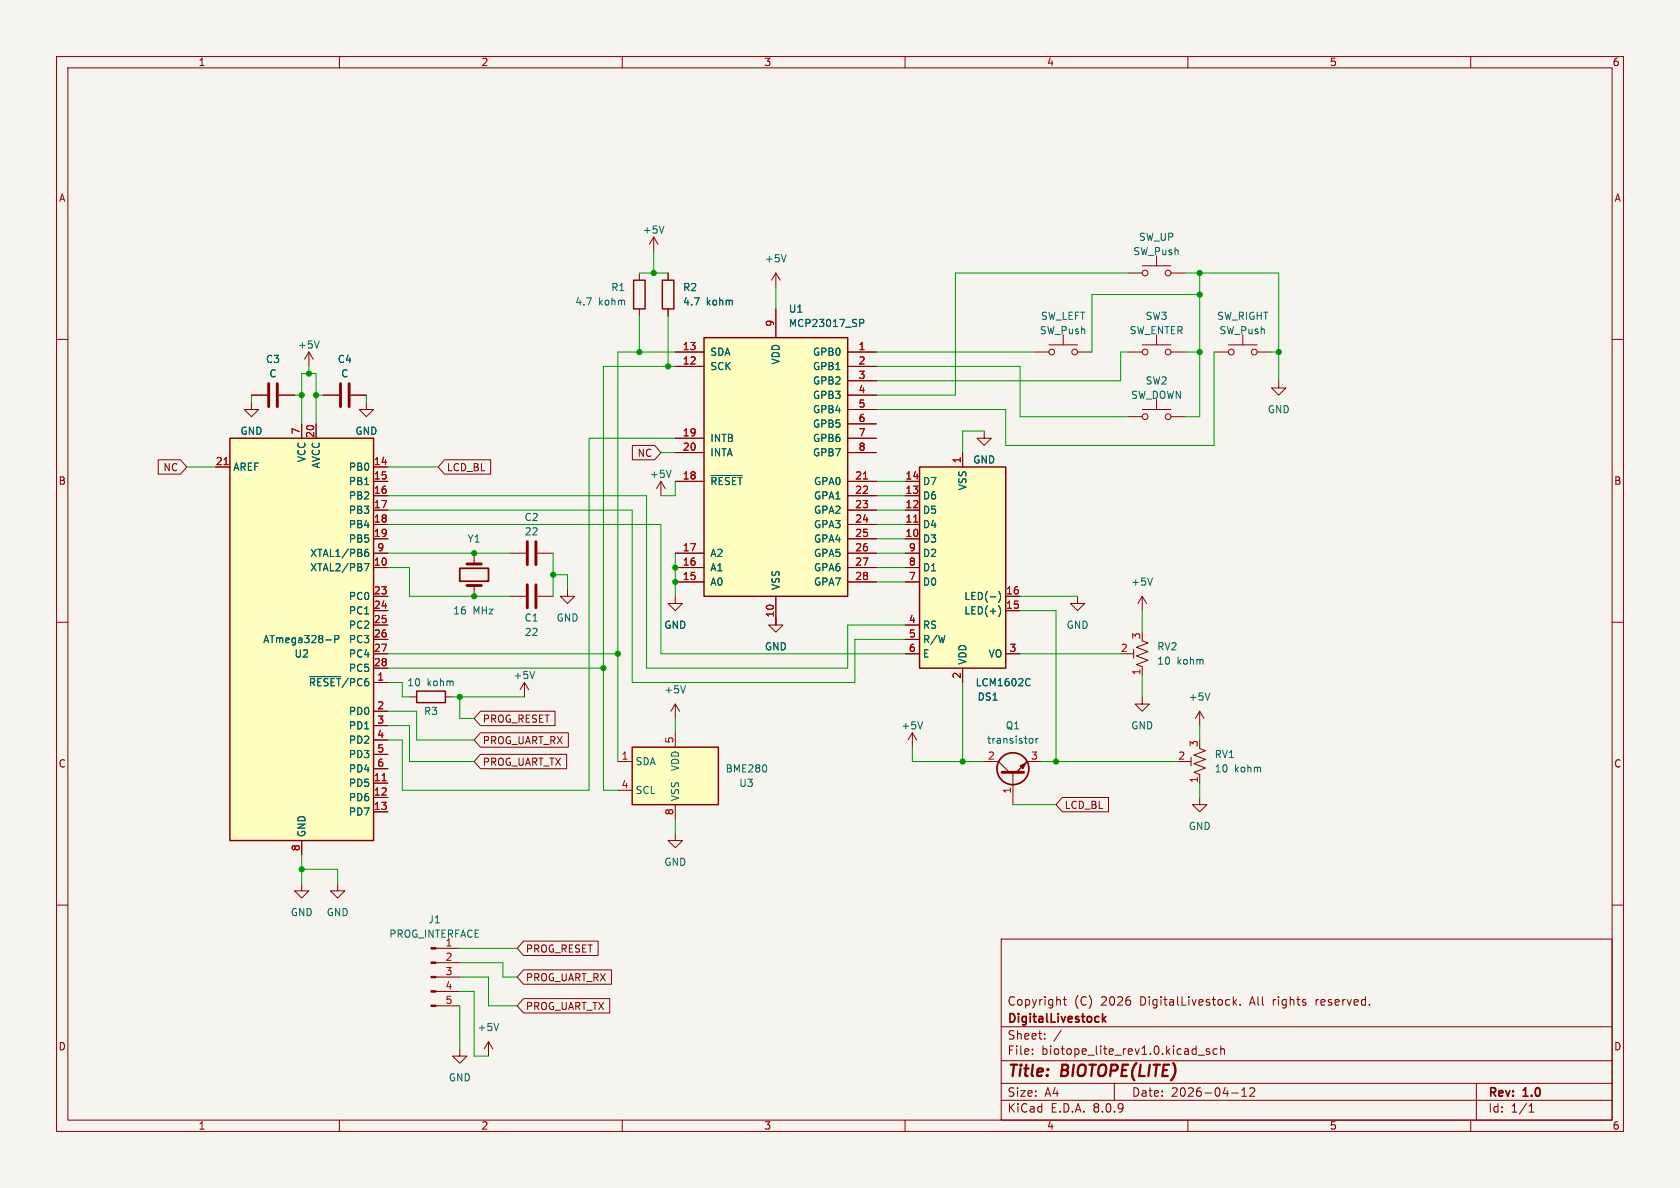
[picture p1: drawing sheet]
<svg xmlns="http://www.w3.org/2000/svg" width="297mm" height="210mm" viewBox="0 0 297 210" stroke-linecap="round" stroke-linejoin="round" font-family="sans-serif">
<path d="M0 0h297v210h-297z" fill="#f5f4ef" stroke="#f5f4ef" stroke-width=".18"/>
<g fill="none" stroke="#840000" stroke-width=".18">
<path d="M10 10h277v190h-277zM12 12h273v186h-273zM60 10v2M110 10v2M160 10v2M210 10v2M260 10v2M10 60h2M285 60h2M10 110h2M190.5 105.4v1.3h1.3l-1.3 1.3-1.3-1.3h1.3M285 110h2"/>
<path d="M59.7 156.2v1.3h1.3l-1.3 1.3-1.3-1.3h1.3M10 160h2M177 166h108v32h-108zM188 176.7h.5M188.2 176.2v1.3l.3 .2M217.2 176.7l.2 .1M217.4 177.6l-.2 .1M218 176.2v1.5M218.2 177.1l.4 .6M218.6 176.7l-.6 .6M219.2 177.6v.1M285 160h2"/>
<path d="M60 198v2M110 198v2M160 198v2M177 194.5h108M177 191.5h108M177 187.5h108M177 181.5h108M182.5 186.3v.1M182.5 185.5v.1M184.7 183.6v.1M184.7 182.8v.1M187.6 182.1l-1.3 2"/>
<path d="M197 191.5v3M210 198v2M211.8 186.5h1.2M213.8 185.5l-.3-.1-.3 .2 .1 .2 .5 .2v.3h-.6M215.2 185.5l-.5-.1-.2 .3v.4l.1 .2h.6M215.8 185.5l.2-.1 .4 .1 .1 .9M215.8 184.9v1.5M217.7 193.2h1.2M219.5 193.8h.9M219.5 192.7l.5-.4v1.5M221 192.4l.5-.1 .2 .1 .1 .3-.9 1.1h.9M260 198v2"/>
<path d="M261 191.5v6.5M270.3 196.6h.9M270.3 195.5l.4-.4v1.5"/>
</g>
<path d="M194.9 179.2v1.5M195.5 179.7l-.6 .6M195.1 180.1l.4 .6" fill="none" stroke="#840000" stroke-width=".3"/>
<path d="M162.6 82.6h15.2v35.5h-15.2z" fill="#ffffc2"/>
<path d="M162.6 82.6h15.2v35.5h-15.2z" fill="none" stroke="#840000" stroke-width=".25"/>
<g fill="none" stroke="#840000" stroke-width=".18">
<path d="M137.2 48.3l-.8 1.2M137.2 48.3v2.5M137.2 48.3l.7 1.2M160 95.3h2.6M160 92.7h2.6M160 90.2h2.6M160 87.6h2.6M160 85.1h2.6M160 97.8h2.6M170.2 80v2.6M160 115.6h2.6M160 110.5h2.6"/>
<path d="M160 113h2.6M160 102.9h2.6M160 100.3h2.6M170.2 118.1v2.6M177.8 108h2.5M177.8 105.4h2.5M177.8 115.6h2.5"/>
</g>
<path d="M161.5 92.3h.8" fill="none" stroke="#a90000" stroke-width=".18"/>
<path d="M139 45l-.4 1.3M176.5 107.1a1.46 1.46 0 0 1 0 1.9M176.5 104.5a1.46 1.46 0 0 1 0 2M181.9 120l.2 .1M182.1 121.1l-.2 .1" fill="none" stroke="#006464" stroke-width=".18"/>
<path d="M40.6 77.5h25.4v71.1h-25.4z" fill="#ffffc2"/>
<path d="M112 49.5h2v5.1h-2zM117.1 49.5h2v5.1h-2zM40.6 77.5h25.4v71.1h-25.4z" fill="none" stroke="#840000" stroke-width=".25"/>
<g fill="none" stroke="#840000" stroke-width=".18">
<path d="M113 48.3v1.2M113 54.6v1.3M115.6 41.9l-.8 1.3M115.6 41.9v2.6M115.6 41.9l.7 1.3M118.1 48.3v1.2M118.1 54.6v1.3M188 59.2v1.8M199.4 48.3h2.5M201.9 47h5.1M204.5 45.2v1.8M207 48.3h2.5"/>
<path d="M219.7 59.2v1.8M44.4 71.1v1.3h1.3l-1.3 1.3-1.2-1.3h1.2M44.4 69.9h2.8M49.3 69.9h2.8M53.3 74.9v2.6M54.6 62.2l-.8 1.3M54.6 62.2v2.6M54.6 62.2l.8 1.3M55.9 74.9v2.6M57.1 69.9h2.8M62 69.9h2.8M64.8 71.1v1.3h1.2l-1.2 1.3-1.3-1.3h1.3"/>
<path d="M182.9 62.2h2.5M185.4 61h5.1M190.5 62.2h2.5M214.6 62.2h2.6M217.2 61h5M222.2 62.2h2.6M226.1 67.3v1.3h1.2l-1.2 1.3-1.3-1.3h1.3M38.1 82.6h2.5M66 82.6h2.6M66 85.1h2.6M66 87.6h2.6M66 90.2h2.6"/>
<path d="M66 92.7h2.6M66 95.3h2.6M66 97.8h2.6M83.8 97.8v1.9M90.2 97.8h2.8M95 97.8h2.8M66 100.3h2.6M66 105.4h2.6M66 108h2.6M66 110.5h2.6M66 113h2.6M66 115.6h2.6"/>
<path d="M66 118.1h2.6M83.8 103.5v1.9M90.2 105.4h2.8M95 105.4h2.8M100.3 104.1v1.3h1.3l-1.3 1.3-1.2-1.3h1.2M66 120.7h2.6M66 138.4h2.6M66 125.7h2.6M66 128.3h2.6M66 130.8h2.6M66 133.4h2.6M66 135.9h2.6"/>
<path d="M92.7 120.7l-.8 1.2M92.7 120.7v2.5M92.7 120.7l.8 1.2M53.3 156.2v1.3h1.3l-1.3 1.3-1.2-1.3h1.2M53.3 148.6v2.5M66 141h2.6M66 143.5h2.6M77.1 177.8h4.2M77.1 175.3h4.2M77.1 172.7h4.2M77.1 170.2h4.2M77.1 167.6h4.2"/>
<circle cx="202.4" cy="48.3" r=".51"/>
<circle cx="206.5" cy="48.3" r=".51"/>
<circle cx="185.9" cy="62.2" r=".51"/>
<circle cx="190" cy="62.2" r=".51"/>
<circle cx="217.7" cy="62.2" r=".51"/>
<circle cx="221.7" cy="62.2" r=".51"/>
</g>
<path d="M117.4 39.9l-.4 1.3M56.4 60.3l-.4 1.2M64.4 99.6h.9l-.6 1.3M64.5 97.7l.4-.1 .3 .2-.1 .5-.4 .1-.2-.2M65.1 97.1l-.4 .1-.2 .2M54.7 119.6h5.5M57.6 113.1h1M59.2 113l.6-.1 .1-.1-.1-.3-.6-.2v1.3M94.5 118.7l-.4 1.3" fill="none" stroke="#006464" stroke-width=".18"/>
<path d="M39.6 82.1h.7M67.6 138h.7" fill="none" stroke="#a90000" stroke-width=".18"/>
<path d="M81.3 100.5h5.1v2.2h-5.1z" fill="none" stroke="#840000" stroke-width=".3"/>
<path d="M47.5 67.8v4.1M49 67.8v4.1M60.2 67.8v4.1M61.7 67.8v4.1M82.5 99.7h2.6M93.2 95.8v4M94.7 95.8v4M82.5 103.5h2.6M93.2 103.4v4M94.7 103.4v4" fill="none" stroke="#840000" stroke-width=".51"/>
<g fill="#840000" stroke="#840000" stroke-width=".18">
<path d="M76.2 177.7h.9v.2h-.9z"/>
<path d="M76.2 175.1h.9v.3h-.9z"/>
<path d="M76.2 172.6h.9v.2h-.9z"/>
<path d="M76.2 170.1h.9v.2h-.9z"/>
<path d="M76.2 167.5h.9v.3h-.9z"/>
</g>
<path d="M124.5 59.7h25.4v45.7h-25.4z" fill="#ffffc2"/>
<path d="M124.5 59.7h25.4v45.7h-25.4zM73.7 122.2h5v2h-5z" fill="none" stroke="#840000" stroke-width=".25"/>
<g fill="none" stroke="#840000" stroke-width=".18">
<path d="M137.2 54.6v5.1M204.5 59.2v1.8M119.4 62.2h5.1M119.4 64.8h5.1M119.4 77.5h5.1M149.9 62.2h5M149.9 64.8h5M149.9 77.5h5M149.9 67.3h5M149.9 69.9h5M149.9 72.4h5M149.9 74.9h5"/>
<path d="M199.4 62.2h2.5M199.4 73.7h2.5M201.9 72.4h5.1M201.9 61h5.1M204.5 70.6v1.8M207 62.2h2.5M207 73.7h2.5M119.4 97.8h5.1M119.4 85.1h5.1M119.4 80h5.1M149.9 97.8h5M149.9 85.1h5"/>
<path d="M149.9 80h5M149.9 87.6h5M149.9 90.2h5M149.9 92.7h5M149.9 95.3h5M119.4 102.9h5.1M119.4 100.3h5.1M137.2 105.4v5.1h-1.3l1.3 1.3 1.2-1.3h-1.2v-1.3M149.9 102.9h5M149.9 100.3h5M199.4 115.6h1M200.4 114.8v1.5"/>
<path d="M201.9 113.3l1 .4-2 .7 2 .8-2 .8 2 .7-2 .8 1 .4v1.5M72.4 123.2h1.3M78.7 123.2h1.3M119.4 124.5l-.8 1.2M119.4 124.5v2.5M119.4 124.5l.7 1.2M161.3 129.5l-.8 1.3M161.3 129.5v2.6M161.3 129.5l.8 1.3M174 134.6h2.5l1.9 1.9M179.1 136.5v5.7M181.4 134.9l-.6 .5"/>
<path d="M181.6 134.6h2.5M201.9 123.2v1.3h1.3l-1.3 1.2-1.2-1.2h1.2M209.5 134.6h1.1M210.6 133.9v1.5M212.1 132.3l1 .4-2 .8 2 .7-2 .8 2 .8-2 .7 1 .4v1.5M212.1 125.7v2.6M212.1 125.7l-.8 1.3M212.1 125.7l.8 1.3M119.4 147.3v1.3h1.2l-1.2 1.3-1.3-1.3h1.3M212.1 141v1.2h1.3l-1.3 1.3-1.3-1.3h1.3"/>
<circle cx="202.4" cy="73.7" r=".51"/>
<circle cx="202.4" cy="62.2" r=".51"/>
<circle cx="206.5" cy="73.7" r=".51"/>
<circle cx="206.5" cy="62.2" r=".51"/>
</g>
<path d="M152 56.5h.5l.2 .2-.1 .4h-.6M125.7 84h5.5M121.2 121.2l-.4 1.3M163.1 127.6l-.4 1.2M182.2 130.5l.3 .1 .1 .2-.1 .5-.3 .1M183.2 130.5v.9M183.5 130.5l-.3 .3M213.9 122.5l-.4 1.3" fill="none" stroke="#006464" stroke-width=".18"/>
<path d="M152.6 84.7h.8" fill="none" stroke="#a90000" stroke-width=".18"/>
<path d="M177.2 136.5h3.8" fill="none" stroke="#840000" stroke-width=".51"/>
<g fill="#840000" stroke="#840000" stroke-width=".18">
<path d="M180.3 135.9l1.3-1.3-1.9 1.9z"/>
<path d="M180.3 135.4l1.1-.5-.6 1z"/>
</g>
<circle cx="179.1" cy="135.9" r="2.82" fill="none" stroke="#840000" stroke-width=".3"/>
<path d="M111.8 132.1h15.2v10.1h-15.2z" fill="#ffffc2"/>
<path d="M111.8 132.1h15.2v10.1h-15.2z" fill="none" stroke="#840000" stroke-width=".25"/>
<g fill="none" stroke="#840000" stroke-width=".18">
<path d="M118.1 48.3v1.2M118.1 54.6v1.3M137.2 54.6v5.1M44.4 69.9h2.8M49.3 69.9h2.8M53.3 74.9v2.6M55.9 74.9v2.6M57.1 69.9h2.8M62 69.9h2.8M111.8 78.7h3.9l1.1 1.3-1.1 1.3h-3.9zM119.4 62.2h5.1M119.4 64.8h5.1"/>
<path d="M119.4 77.5h5.1M149.9 62.2h5M149.9 64.8h5M149.9 77.5h5M149.9 67.3h5M149.9 69.9h5M149.9 72.4h5M149.9 74.9h5M174 76.2v1.3h1.3l-1.3 1.2-1.3-1.2h1.3M28 81.3h3.9l1.1 1.3-1.1 1.2h-3.9zM38.1 82.6h2.5M66 82.6h2.6"/>
<path d="M66 85.1h2.6M66 87.6h2.6M66 90.2h2.6M66 92.7h2.6M66 95.3h2.6M66 97.8h2.6M78.6 81.3h8.1v2.5h-8.1l-1.1-1.2zM116.8 85.1l-.7 1.3M116.8 85.1v2.5M116.8 85.1l.8 1.3M119.4 85.1h5.1M119.4 97.8h5.1"/>
<path d="M119.4 80h5.1M149.9 85.1h5M149.9 87.6h5M149.9 90.2h5M149.9 92.7h5M149.9 95.3h5M149.9 97.8h5M149.9 80h5M160 85.1h2.6M160 87.6h2.6M160 90.2h2.6M160 92.7h2.6"/>
<path d="M160 95.3h2.6M160 97.8h2.6M170.2 80v2.6M66 100.3h2.6M66 105.4h2.6M66 108h2.6M66 110.5h2.6M66 113h2.6M66 115.6h2.6M66 118.1h2.6M119.4 105.4v1.3h1.2l-1.2 1.3-1.3-1.3h1.3M119.4 100.3h5.1"/>
<path d="M119.4 102.9h5.1M137.2 105.4v5.1M149.9 100.3h5M149.9 102.9h5M160 100.3h2.6M160 110.5h2.6M160 113h2.6M160 115.6h2.6M160 102.9h2.6M170.2 118.1v2.6M177.8 105.4h2.5M177.8 108h2.5"/>
<path d="M177.8 115.6h2.5M201.9 105.4l-.7 1.3M201.9 105.4v2.6M201.9 105.4l.8 1.3M66 120.7h2.6M66 138.4h2.6M66 125.7h2.6M66 128.3h2.6M66 130.8h2.6M66 133.4h2.6M66 135.9h2.6M84.9 133.3h15.3v2.6h-15.3l-1.1-1.3z"/>
<path d="M84.9 125.7h13.2v2.6h-13.2l-1.1-1.3zM84.9 129.5h15.6v2.6h-15.6l-1.1-1.3zM109.2 134.6h2.6M109.2 139.7h2.6M119.4 129.5v2.6M53.3 148.6v2.5M66 141h2.6M66 143.5h2.6M119.4 142.2v2.6M187.8 141h8.2v2.5h-8.2l-1.1-1.3zM92.6 171.4h15.5v2.6h-15.5l-1.2-1.3zM92.6 176.5h15.2v2.6h-15.2l-1.2-1.3z"/>
<path d="M92.6 166.4h13.1v2.5h-13.1l-1.2-1.3zM81.3 185.4v1.3h1.2l-1.2 1.3-1.3-1.3h1.3M86.4 184.2l-.8 1.2M86.4 184.2v2.5M86.4 184.2l.7 1.2"/>
</g>
<g fill="none" stroke="#006464" stroke-width=".18">
<path d="M152 56.5h.5l.2 .2-.1 .4h-.6M64.4 99.6h.9l-.6 1.3M64.5 97.7l.4-.1 .3 .2-.1 .5-.4 .1-.2-.2M65.1 97.1l-.4 .1-.2 .2M118.7 83.1l-.5 1.3M125.7 84h5.5M54.7 119.6h5.5M57.6 113.1h1M59.2 113l.6-.1 .1-.1-.1-.3-.6-.2v1.3M176.5 104.5a1.46 1.46 0 0 1 0 2M176.5 107.1a1.46 1.46 0 0 1 0 1.9M181.9 120l.2 .1"/>
<path d="M203.7 102.2l-.4 1.2M135.5 135.4v.8M182.1 121.1l-.2 .1M88.2 180.9l-.4 1.3"/>
</g>
<g fill="none" stroke="#009600" stroke-width=".18">
<path d="M113 48.3h5.1M113 55.9v6.3M115.6 44.5v3.8M118.1 55.9v8.9M137.2 50.8v3.8M199.4 48.3h-30.5v21.6h-14M209.5 48.3h16.6v19M212.1 48.3v25.4h-2.6M212.1 52.1h-19.1v10.1M44.4 69.9v1.2M52.1 69.9h1.2M53.3 74.9v-8.9h2.6v8.9"/>
<path d="M54.6 64.8v1.2M55.9 69.9h1.2M64.8 69.9v1.2M119.4 62.2h-10.2v72.4M119.4 64.8h-12.7v74.9h2.5M119.4 77.5h-15.3v62.2h-33v-8.9h-2.5M154.9 62.2h28M154.9 64.8h25.4v8.9h19.1M174 76.2h-3.8v3.8M199.4 62.2h-1.3v5.1h-43.2M209.5 62.2h2.6M214.6 62.2v16.5h-36.8v-6.3h-22.9"/>
<path d="M224.8 62.2h1.3M33 82.6h5.1M68.6 92.7h48.2v22.9h43.2M68.6 87.6h45.7v30.5h35.6v-7.6h10.1M68.6 90.2h43.2v30.5h39.3v-7.7h8.9M68.6 82.6h8.9M68.6 97.8h21.6M97.8 97.8v7.6M116.8 80h2.6M119.4 85.1v2.5h-2.6M119.4 97.8v7.6M154.9 92.7h5.1"/>
<path d="M154.9 95.3h5.1M154.9 87.6h5.1M154.9 97.8h5.1M154.9 90.2h5.1M154.9 85.1h5.1M68.6 100.3h3.8v5.1h17.8M68.6 115.6h40.6M68.6 118.1h38.1M97.8 101.6h2.5v2.5M137.2 109.2v1.3M154.9 100.3h5.1M154.9 102.9h5.1"/>
<path d="M180.3 115.6h17.8M180.3 105.4h10.2M180.3 108h6.4v26.6M201.9 108v3.8M201.9 119.4v3.8M68.6 120.7h2.5v2.5h1.3M68.6 128.3h3.8v6.3h11.4M68.6 125.7h5.1v5.1h10.1M80 123.2h12.7M81.3 123.2v3.8h2.5M119.4 127v2.5M161.3 132.1v2.5h12.7"/>
<path d="M170.2 120.7v13.9M184.1 134.6h24.2M212.1 128.3v2.5M212.1 138.4v2.6M53.3 151.1v5.1M53.3 153.7h6.4v2.5M119.4 144.8v2.5M179.1 142.2h7.6M81.3 175.3h2.5v11.4h2.6M81.3 177.8v7.6M81.3 167.6h10.1M81.3 172.7h5.1v5.1h5"/>
<path d="M81.3 170.2h7.6v2.5h2.5"/>
</g>
<path d="M39.6 82.1h.7M152.6 84.7h.8M161.5 92.3h.8M67.6 138h.7" fill="none" stroke="#a90000" stroke-width=".18"/>
<g fill="#009600" stroke="#009600" stroke-width=".18">
<circle cx="106.7" cy="118.1" r=".46"/>
<circle cx="119.4" cy="100.3" r=".46"/>
<circle cx="119.4" cy="102.9" r=".46"/>
<circle cx="97.8" cy="101.6" r=".46"/>
<circle cx="109.2" cy="115.6" r=".46"/>
<circle cx="212.1" cy="62.2" r=".46"/>
<circle cx="226.1" cy="62.2" r=".46"/>
<circle cx="212.1" cy="48.3" r=".46"/>
<circle cx="212.1" cy="52.1" r=".46"/>
<circle cx="53.3" cy="153.7" r=".46"/>
<circle cx="83.8" cy="105.4" r=".46"/>
<circle cx="81.3" cy="123.2" r=".46"/>
<circle cx="118.1" cy="64.8" r=".46"/>
<circle cx="186.7" cy="134.6" r=".46"/>
<circle cx="170.2" cy="134.6" r=".46"/>
<circle cx="113" cy="62.2" r=".46"/>
<circle cx="83.8" cy="97.8" r=".46"/>
<circle cx="53.3" cy="69.9" r=".46"/>
<circle cx="54.6" cy="66" r=".46"/>
<circle cx="55.9" cy="69.9" r=".46"/>
<circle cx="115.6" cy="48.3" r=".46"/>
</g>
<g font-size="2.8" fill="#840000">
<text x="178" y="190.9">Title:</text>
<text x="187.7" y="190.9">BIOTOPE(LITE)</text>
</g>
<g font-size="2.1" fill="#840000">
<text x="178" y="178">Copyright</text>
<text x="189.9" y="178">(C)</text>
<text x="194.7" y="178">2026</text>
<text x="201.7" y="178">DigitalLivestock.</text>
<text x="221.3" y="178">All</text>
<text x="225.4" y="178">rights</text>
<text x="233.2" y="178">reserved.</text>
<text x="178" y="184">Sheet:</text>
<text x="178" y="181.2">DigitalLivestock</text>
<text x="178" y="186.7">File:</text>
<text x="184.1" y="186.7">biotope_lite_rev1.0.kicad_sch</text>
<text x="178" y="196.9">KiCad</text>
<text x="178" y="194.1">Size:</text>
<text x="184.7" y="194.1">A4</text>
<text x="185.7" y="196.9">E.D.A.</text>
<text x="193.3" y="196.9">8.0.9</text>
<text x="200" y="194.1">Date:</text>
<text x="207" y="194.1">2026-04-12</text>
<text x="263" y="194.3">Rev:</text>
<text x="263" y="196.9">Id:</text>
<text x="267.1" y="196.9">1/1</text>
<text x="269.4" y="194.3">1.0</text>
</g>
<g font-size="1.8" fill="#840000">
<text x="35" y="11.9">1</text>
<text x="85" y="11.9">2</text>
<text x="135" y="11.9">3</text>
<text x="185" y="11.9">4</text>
<text x="235" y="11.9">5</text>
<text x="285" y="11.9">6</text>
<text x="10.3" y="35.9">A</text>
<text x="285.3" y="35.9">A</text>
<text x="28.8" y="83.5">NC</text>
<text x="78.9" y="83.5">LCD_BL</text>
<text x="112.6" y="81">NC</text>
<text x="10.3" y="85.9">B</text>
<text x="285.3" y="85.9">B</text>
<text x="85.2" y="128">PROG_RESET</text>
<text x="85.2" y="131.8">PROG_UART_RX</text>
<text x="10.3" y="135.9">C</text>
<text x="85.2" y="135.6">PROG_UART_TX</text>
<text x="285.3" y="135.9">C</text>
<text x="188.1" y="143.2">LCD_BL</text>
<text x="92.9" y="173.7">PROG_UART_RX</text>
<text x="92.9" y="168.6">PROG_RESET</text>
<text x="92.9" y="178.8">PROG_UART_TX</text>
<text x="10.3" y="185.9">D</text>
<text x="285.3" y="185.9">D</text>
<text x="35" y="199.9">1</text>
<text x="85" y="199.9">2</text>
<text x="135" y="199.9">3</text>
<text x="185" y="199.9">4</text>
<text x="235" y="199.9">5</text>
<text x="285" y="199.9">6</text>
</g>
<g font-size="1.8" fill="#006464">
<text x="113.5" y="41.5">+5V</text>
<text x="135.1" y="46.6">+5V</text>
<text x="200.3" y="45.3">SW_Push</text>
<text x="201.3" y="42.8">SW_UP</text>
<text x="108" y="51.7">R1</text>
<text x="120.7" y="51.7">R2</text>
<text x="101.6" y="54.2">4.7</text>
<text x="105.8" y="54.2">kohm</text>
<text x="120.7" y="54.2">4.7</text>
<text x="124.9" y="54.2">kohm</text>
<text x="139.4" y="55.5">U1</text>
<text x="139.4" y="58">MCP23017_SP</text>
<text x="183.7" y="59.3">SW_Push</text>
<text x="183.9" y="56.7">SW_LEFT</text>
<text x="199.6" y="59.3">SW_ENTER</text>
<text x="202.4" y="56.7">SW3</text>
<text x="215.1" y="56.7">SW_RIGHT</text>
<text x="215.5" y="59.3">SW_Push</text>
<text x="46.9" y="64.4">C3</text>
<text x="52.6" y="61.8">+5V</text>
<text x="59.6" y="64.4">C4</text>
<text x="125.5" y="65.6">SCK</text>
<text x="125.5" y="63.1">SDA</text>
<text x="138" y="64.5" transform="rotate(-90 138 64.5)">VDD</text>
<text x="143.6" y="63.1">GPB0</text>
<text x="143.6" y="65.6">GPB1</text>
<text x="47.5" y="66.9">C</text>
<text x="60.2" y="66.9">C</text>
<text x="143.6" y="68.2">GPB2</text>
<text x="143.6" y="70.7">GPB3</text>
<text x="199.9" y="70.7">SW_DOWN</text>
<text x="202.4" y="68.2">SW2</text>
<text x="42.4" y="77.1">GND</text>
<text x="62.7" y="77.1">GND</text>
<text x="143.6" y="73.3">GPB4</text>
<text x="143.6" y="75.8">GPB5</text>
<text x="224" y="73.3">GND</text>
<text x="41.1" y="83.4">AREF</text>
<text x="54.2" y="81.8" transform="rotate(-90 54.2 81.8)">VCC</text>
<text x="56.7" y="82.9" transform="rotate(-90 56.7 82.9)">AVCC</text>
<text x="61.6" y="83.4">PB0</text>
<text x="125.5" y="78.3">INTB</text>
<text x="125.5" y="80.9">INTA</text>
<text x="143.6" y="78.3">GPB6</text>
<text x="143.6" y="80.9">GPB7</text>
<text x="172" y="82.1">GND</text>
<text x="61.6" y="86">PB1</text>
<text x="61.6" y="88.5">PB2</text>
<text x="114.8" y="84.7">+5V</text>
<text x="125.5" y="86">~{RESET}</text>
<text x="143.8" y="86">GPA0</text>
<text x="143.8" y="88.5">GPA1</text>
<text x="163.1" y="88.5">D6</text>
<text x="163.1" y="86">D7</text>
<text x="171" y="86.8" transform="rotate(-90 171 86.8)">VSS</text>
<text x="61.6" y="91">PB3</text>
<text x="61.6" y="93.6">PB4</text>
<text x="92.6" y="92.3">C2</text>
<text x="92.7" y="94.8">22</text>
<text x="143.8" y="91">GPA2</text>
<text x="143.8" y="93.6">GPA3</text>
<text x="163.1" y="93.6">D4</text>
<text x="163.1" y="91">D5</text>
<text x="54.7" y="101.2">XTAL2/PB7</text>
<text x="54.7" y="98.7">XTAL1/PB6</text>
<text x="61.6" y="96.1">PB5</text>
<text x="82.6" y="96.1">Y1</text>
<text x="125.5" y="101.2">A1</text>
<text x="125.5" y="98.7">A2</text>
<text x="143.8" y="96.1">GPA4</text>
<text x="143.8" y="98.7">GPA5</text>
<text x="143.8" y="101.2">GPA6</text>
<text x="163.1" y="96.1">D3</text>
<text x="163.1" y="101.2">D1</text>
<text x="163.1" y="98.7">D2</text>
<text x="61.6" y="106.3">PC0</text>
<text x="125.5" y="103.7">A0</text>
<text x="138" y="104.4" transform="rotate(-90 138 104.4)">VSS</text>
<text x="143.8" y="103.7">GPA7</text>
<text x="163.1" y="103.7">D0</text>
<text x="170.4" y="106.3">LED(-)</text>
<text x="199.9" y="103.7">+5V</text>
<text x="46.4" y="113.9">ATmega328-P</text>
<text x="61.6" y="108.8">PC1</text>
<text x="61.6" y="111.4">PC2</text>
<text x="61.6" y="113.9">PC3</text>
<text x="80" y="108.8">16</text>
<text x="83.6" y="108.8">MHz</text>
<text x="92.6" y="110.1">C1</text>
<text x="92.7" y="112.6">22</text>
<text x="98.3" y="110.1">GND</text>
<text x="117.3" y="111.4">GND</text>
<text x="163.1" y="111.4">RS</text>
<text x="163.1" y="113.9">R/W</text>
<text x="170.4" y="108.8">LED(+)</text>
<text x="188.5" y="111.4">GND</text>
<text x="52" y="116.4">U2</text>
<text x="61.6" y="116.4">PC4</text>
<text x="61.6" y="119">PC5</text>
<text x="135.1" y="115.2">GND</text>
<text x="163.1" y="116.4">E</text>
<text x="171" y="117.6" transform="rotate(-90 171 117.6)">VDD</text>
<text x="174.7" y="116.4">VO</text>
<text x="204.5" y="115.2">RV2</text>
<text x="204.5" y="117.7">10</text>
<text x="208.1" y="117.7">kohm</text>
<text x="54.5" y="121.5">~{RESET}/PC6</text>
<text x="71.9" y="121.5">10</text>
<text x="75.5" y="121.5">kohm</text>
<text x="90.7" y="120.2">+5V</text>
<text x="117.3" y="122.8">+5V</text>
<text x="172.4" y="121.5">LCM1602C</text>
<text x="172.7" y="124.1">DS1</text>
<text x="210.1" y="124.1">+5V</text>
<text x="61.6" y="126.6">PD0</text>
<text x="61.6" y="129.1">PD1</text>
<text x="61.6" y="131.7">PD2</text>
<text x="74.9" y="126.6">R3</text>
<text x="159.3" y="129.1">+5V</text>
<text x="174.4" y="131.7">transistor</text>
<text x="177.7" y="129.1">Q1</text>
<text x="199.9" y="129.1">GND</text>
<text x="61.6" y="134.2">PD3</text>
<text x="61.6" y="136.8">PD4</text>
<text x="112.3" y="135.5">SDA</text>
<text x="120.2" y="136.4" transform="rotate(-90 120.2 136.4)">VDD</text>
<text x="128.2" y="136.8">BME280</text>
<text x="214.6" y="134.2">RV1</text>
<text x="214.6" y="136.8">10</text>
<text x="218.2" y="136.8">kohm</text>
<text x="61.6" y="139.3">PD5</text>
<text x="61.6" y="141.8">PD6</text>
<text x="112.3" y="140.6">SCL</text>
<text x="120.2" y="141.7" transform="rotate(-90 120.2 141.7)">VSS</text>
<text x="130.6" y="139.3">U3</text>
<text x="54.2" y="148.1" transform="rotate(-90 54.2 148.1)">GND</text>
<text x="61.6" y="144.4">PD7</text>
<text x="210.1" y="146.9">GND</text>
<text x="117.3" y="153.3">GND</text>
<text x="51.3" y="162.2">GND</text>
<text x="57.7" y="162.2">GND</text>
<text x="68.7" y="166">PROG_INTERFACE</text>
<text x="75.6" y="163.4">J1</text>
<text x="84.3" y="182.5">+5V</text>
<text x="79.2" y="191.4">GND</text>
</g>
<g font-size="1.8" fill="#a90000">
<text x="136.9" y="57.9" transform="rotate(-90 136.9 57.9)">9</text>
<text x="120.6" y="64.5">12</text>
<text x="120.6" y="62">13</text>
<text x="151.7" y="62">1</text>
<text x="151.7" y="64.5">2</text>
<text x="151.7" y="67.1">3</text>
<text x="151.7" y="69.6">4</text>
<text x="53.1" y="76.9" transform="rotate(-90 53.1 76.9)">7</text>
<text x="55.6" y="77.5" transform="rotate(-90 55.6 77.5)">20</text>
<text x="120.6" y="77.2">19</text>
<text x="151.7" y="72.1">5</text>
<text x="151.7" y="74.7">6</text>
<text x="151.7" y="77.2">7</text>
<text x="38.1" y="82.3">21</text>
<text x="66" y="82.3">14</text>
<text x="120.6" y="79.8">20</text>
<text x="151.7" y="79.8">8</text>
<text x="169.9" y="82" transform="rotate(-90 169.9 82)">1</text>
<text x="66" y="84.8">15</text>
<text x="66" y="87.4">16</text>
<text x="66" y="89.9">17</text>
<text x="120.6" y="84.8">18</text>
<text x="151.1" y="84.8">21</text>
<text x="151.1" y="87.4">22</text>
<text x="151.1" y="89.9">23</text>
<text x="160" y="89.9">12</text>
<text x="160" y="87.4">13</text>
<text x="160" y="84.8">14</text>
<text x="66" y="92.5">18</text>
<text x="66" y="95">19</text>
<text x="151.1" y="92.5">24</text>
<text x="151.1" y="95">25</text>
<text x="160" y="95">10</text>
<text x="160" y="92.5">11</text>
<text x="66" y="100.1">10</text>
<text x="66.6" y="97.5">9</text>
<text x="120.6" y="100.1">16</text>
<text x="120.6" y="97.5">17</text>
<text x="151.1" y="97.5">26</text>
<text x="151.1" y="100.1">27</text>
<text x="160.6" y="100.1">8</text>
<text x="160.6" y="97.5">9</text>
<text x="66" y="105.2">23</text>
<text x="66" y="107.7">24</text>
<text x="120.6" y="102.6">15</text>
<text x="151.1" y="102.6">28</text>
<text x="160.6" y="102.6">7</text>
<text x="177.8" y="107.7">15</text>
<text x="177.8" y="105.2">16</text>
<text x="66" y="110.2">25</text>
<text x="66" y="112.8">26</text>
<text x="136.9" y="109.3" transform="rotate(-90 136.9 109.3)">10</text>
<text x="160.6" y="110.2">4</text>
<text x="160.6" y="112.8">5</text>
<text x="201.7" y="113.1" transform="rotate(-90 201.7 113.1)">3</text>
<text x="66" y="115.3">27</text>
<text x="66" y="117.9">28</text>
<text x="160.6" y="115.3">6</text>
<text x="178.4" y="115.3">3</text>
<text x="198" y="115.3">2</text>
<text x="201.7" y="119.5" transform="rotate(-90 201.7 119.5)">1</text>
<text x="66.6" y="120.4">1</text>
<text x="66.6" y="125.5">2</text>
<text x="169.9" y="120.1" transform="rotate(-90 169.9 120.1)">2</text>
<text x="66.6" y="128">3</text>
<text x="66.6" y="130.6">4</text>
<text x="119.1" y="131.5" transform="rotate(-90 119.1 131.5)">5</text>
<text x="66.6" y="133.1">5</text>
<text x="66.6" y="135.6">6</text>
<text x="109.8" y="134.4">1</text>
<text x="174.6" y="134.4">2</text>
<text x="182.2" y="134.4">3</text>
<text x="208.2" y="134.4">2</text>
<text x="211.8" y="132.2" transform="rotate(-90 211.8 132.2)">3</text>
<text x="66" y="138.2">11</text>
<text x="66" y="140.7">12</text>
<text x="66" y="143.3">13</text>
<text x="109.8" y="139.4">4</text>
<text x="178.8" y="140.4" transform="rotate(-90 178.8 140.4)">1</text>
<text x="211.8" y="138.5" transform="rotate(-90 211.8 138.5)">1</text>
<text x="119.1" y="144.2" transform="rotate(-90 119.1 144.2)">8</text>
<text x="53.1" y="150.6" transform="rotate(-90 53.1 150.6)">8</text>
<text x="78.7" y="167.4">1</text>
<text x="78.7" y="169.9">2</text>
<text x="78.7" y="172.5">3</text>
<text x="78.7" y="175">4</text>
<text x="78.7" y="177.5">5</text>
</g>
</svg>
